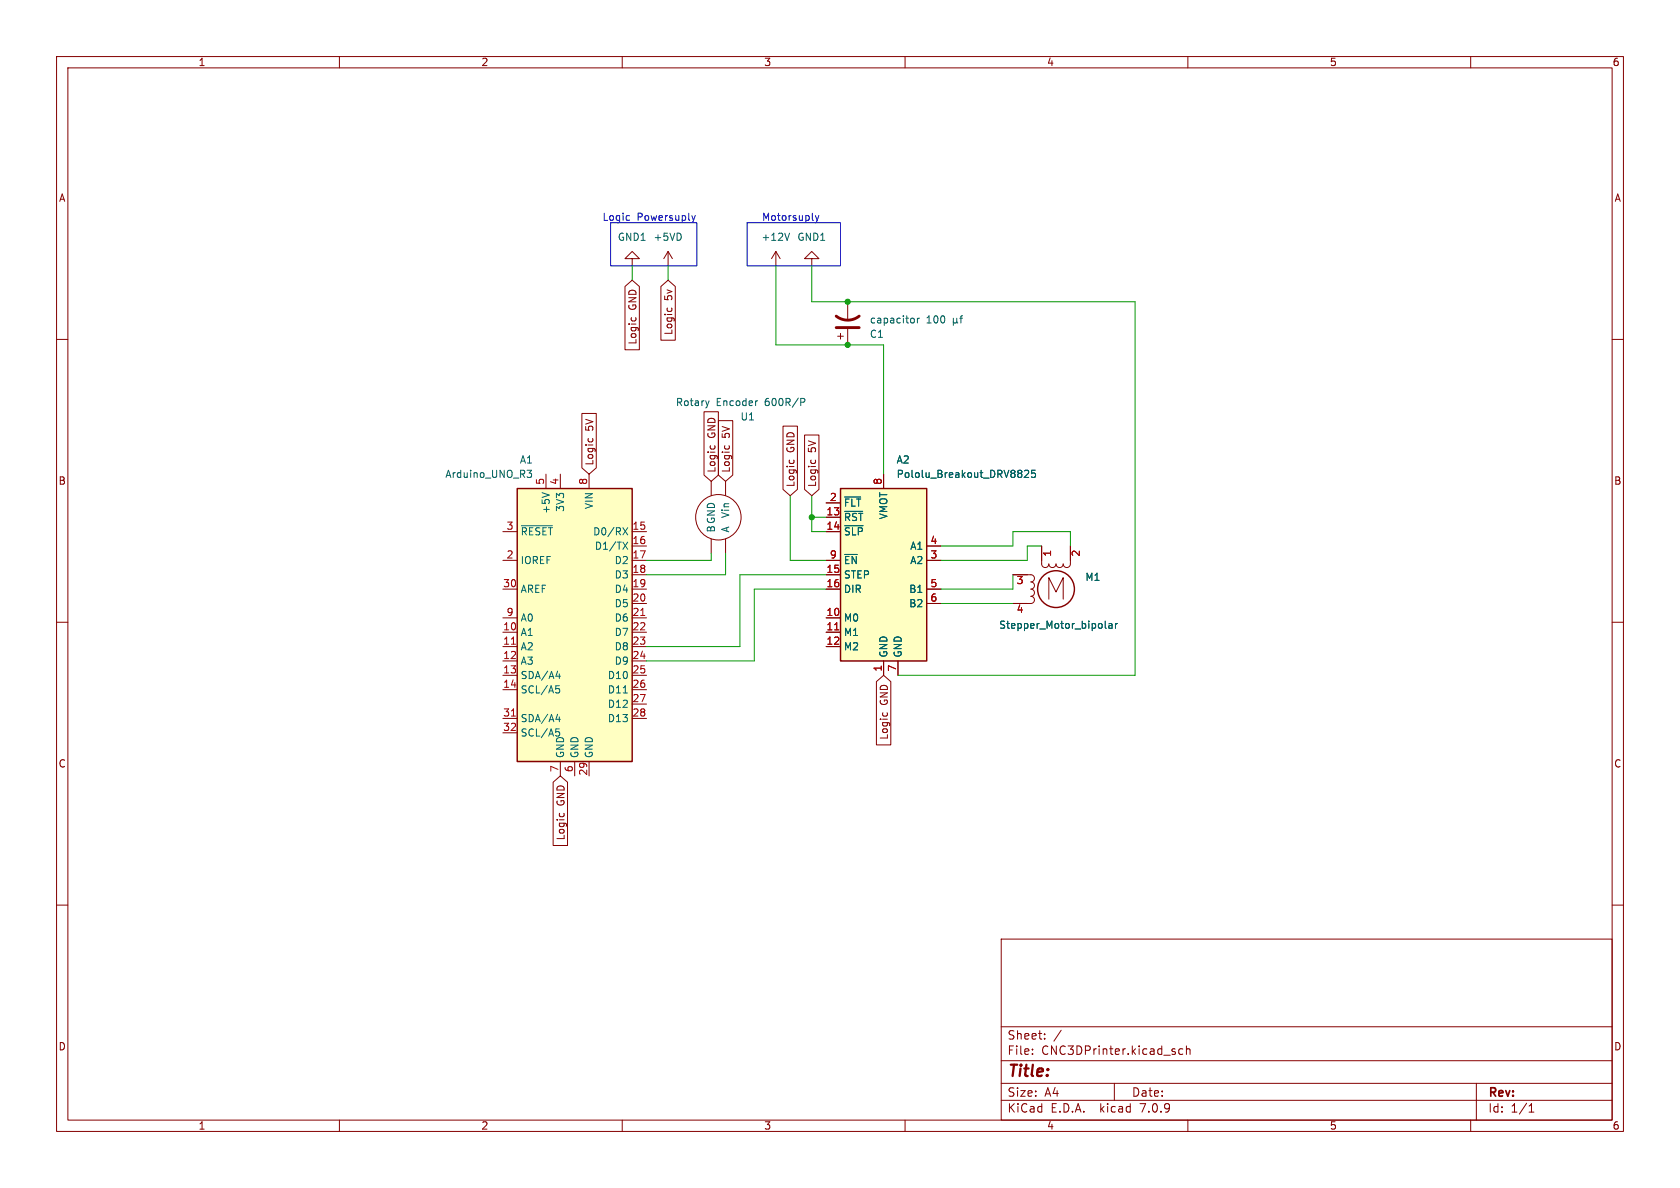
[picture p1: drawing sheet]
<svg xmlns="http://www.w3.org/2000/svg" width="297mm" height="210mm" viewBox="0 0 297 210" stroke-linecap="round" stroke-linejoin="round" font-family="sans-serif">
<g fill="none" stroke="#840000" stroke-width=".18">
<path d="M10 10h277v190h-277zM12 12h273v186h-273zM60 10v2M110 10v2M160 10v2M210 10v2M260 10v2M10 60h2M110.5 50.6l1.3-1.1 1.2 1.1v11.2h-2.5zM111.6 56.1v.2M111.8 45.7h-1.3l1.3-1.2 1.2 1.2h-1.2v1.3M112.4 56.1v.2"/>
<path d="M116.8 50.6l1.3-1.1 1.3 1.1v9.5h-2.6zM118 54.4l-.1 .2M118.1 44.5l-.8 1.2M118.1 44.5v2.5M118.1 44.5l.8 1.2M118.7 54.4l.1 .2M137.2 44.5l-.8 1.2M137.2 44.5v2.5M137.2 44.5l.7 1.2M143.5 45.7h-1.3l1.3-1.2 1.3 1.2h-1.3v1.3M148.1 59.4h1M148.6 58.9v1"/>
<path d="M149.9 53.3v3.3M149.9 58.2v2.8M285 60h2M102.9 73.1h2.5v9.6l-1.3 1.1-1.2-1.1zM104 77.5v.1M104.7 77.5l.1 .1M124.5 72.8h2.5v11.2l-1.3 1.1-1.2-1.1zM125.6 78.8v.1M126.3 78.8l.1 .1M127 74.4h2.5v9.6l-1.2 1.1-1.3-1.1zM128.2 78.8l-.1 .1M128.9 78.8v.1"/>
<path d="M138.4 75.3h2.6v11.2l-1.3 1.1-1.3-1.1zM142.2 76.9h2.6v9.6l-1.3 1.1-1.3-1.1zM88.9 94h2.5M88.9 99.1h2.5M96.5 83.8v2.6M99.1 83.8v2.6M104.1 83.8v2.6M111.8 94h2.5M111.8 96.5h2.5M111.8 99.1h2.5M125.7 85.1v2.5M125.7 95.3v2.5"/>
<path d="M128.3 85.1v2.5M128.3 95.3v2.5M139.6 81.3l-.1 .1M140.3 81.3l.1 .1M143.4 81.3l-.1 .1M144.1 81.3l.1 .1M146 94h2.6M146 99.1h2.6M146 91.4h2.6M146 88.9h2.6M156.2 83.8v2.6M163.8 96.5h2.6"/>
<path d="M163.8 99.1h2.6M184.1 96.5v3.2a.64 .64 0 0 0 .7 .6 .64 .64 0 0 0 .6-.6 .64 .64 0 0 0 .7 .6 .64 .64 0 0 0 .6-.6 .64 .64 0 0 0 .6 .6 .64 .64 0 0 0 .7-.6 .64 .64 0 0 0 .6 .6 .64 .64 0 0 0 .6-.6v-3.2M10 110h2M88.9 111.8h2.5M88.9 114.3h2.5M88.9 116.8h2.5M88.9 119.4h2.5M88.9 104.1h2.5M88.9 109.2h2.5M111.8 111.8h2.5M111.8 114.3h2.5M111.8 116.8h2.5"/>
<path d="M111.8 119.4h2.5M111.8 101.6h2.5M111.8 104.1h2.5M111.8 106.7h2.5M111.8 109.2h2.5M146 111.8h2.6M146 114.3h2.6M146 101.6h2.6M146 104.1h2.6M146 109.2h2.6M156.2 116.8v2.6M158.7 116.8v2.6"/>
<path d="M163.8 104.1h2.6M163.8 106.7h2.6M179.1 101.6h3.1a.64 .64 0 0 1 .7 .6 .64 .64 0 0 1-.7 .7 .64 .64 0 0 1 .7 .6 .64 .64 0 0 1-.7 .6 .64 .64 0 0 1 .7 .7 .64 .64 0 0 1-.7 .6 .64 .64 0 0 1 .7 .6 .64 .64 0 0 1-.7 .7h-3.1M185.4 105.9v-3.8l1.3 2.5 1.3-2.5v3.8M285 110h2M88.9 121.9h2.5M88.9 127h2.5M88.9 129.5h2.5M97.8 138.3l1.3-1.1 1.2 1.1v11.2h-2.5zM99.1 134.6v2.6M101.6 134.6v2.6M104.1 134.6v2.6"/>
<path d="M111.8 121.9h2.5M111.8 124.5h2.5M111.8 127h2.5M154.9 120.5l1.3-1.1 1.3 1.1v11.2h-2.6zM156.1 126l-.1 .1M156.8 126l.1 .1M10 160h2M98.9 143.8v.1M99.7 143.8v.1M285 160h2M177 166h108v32h-108zM60 198v2"/>
<path d="M110 198v2M160 198v2M177 194.5h108M177 191.5h108M177 187.5h108M177 181.5h108M182.5 186.3v.1M182.5 185.5v.1M184.7 183.6v.1M184.7 182.8v.1M187.6 182.1l-1.3 2M197 191.5v3"/>
<path d="M209.1 185.5l-.4-.1-.3 .3v.4l.1 .2h.6M209.7 185.5l.3-.1 .3 .1 .1 .9M209.7 184.9v1.5M210 198v2M260 198v2M261 191.5v6.5M270.3 196.6h.9M270.3 195.5l.4-.4v1.5"/>
<circle cx="127" cy="91.4" r="4"/>
</g>
<g fill="#ffffc2" stroke="#ffffc2" stroke-width=".18">
<path d="M91.4 86.4h20.4v48.2h-20.4z"/>
<path d="M148.6 86.4h15.2v30.4h-15.2z"/>
</g>
<g fill="none" stroke="#840000" stroke-width=".25">
<path d="M91.4 86.4h20.4v48.2h-20.4zM148.6 86.4h15.2v30.4h-15.2z"/>
<circle cx="186.7" cy="104.1" r="3.3"/>
</g>
<path d="M90.4 113.9h.7M113.3 108.8h.7M147.6 111.3h.7M90.4 126.6h.7" fill="none" stroke="#a90000" stroke-width=".18"/>
<g fill="none" stroke="#006464" stroke-width=".18">
<path d="M139.6 41.2l-.4 1.3M161.4 56.2l.2 .3v.4l-.2 .2M162.2 56.2v.9M162.6 56.2l-.4 .3M168.5 56.2v1.3M168.5 56.9l.2 .2h.3l.1-.2M169.1 56.9l.2 .2M169.1 56.2v.7M169.7 56.2h.5M170.2 55.8l-.3 .2v1.1M125.4 70.9l-.3 .8M133.9 70.9h-.2"/>
<path d="M141.6 70.4h.4l.3 .3-.1 .3-.6 .1M92.2 92.9h5.5M93.2 83.1h.8l-.5 .5 .4 .1 .1 .5-.3 .2h-.3M95.8 87.1l1.3 .4M110.1 93.3l.9 1.3M110.1 95.8l.9 1.3M111 93.3l-.9 1.3M111 95.8l-.9 1.3M149.3 92.9h3.3M149.3 90.4h3.2M149.3 87.9h2.9M149.3 98h2.3"/>
<path d="M180.5 83.2l.1 .2-.1 .2M180.5 83.7l.1 .2-.1 .4M181.1 83.3l.5-.2 .3 .4-.8 .9h.8M183 83.1h-.6l-.1 .6 .2-.1 .4 .1 .2 .2-.1 .4-.2 .1-.5-.1M98.3 119.5h.8M98.9 119.1v.9M195.4 109.8v1.1l.2 .2M196.1 110.3h.4l.1 .8M196.6 110.5l-.4 .1-.2 .2 .2 .3 .4-.1M197.2 110.2v.9M197.6 110.2l-.4 .3M98.3 121.2h.6"/>
<path d="M98.3 128.8h.6M98.3 127.2h.8M98.4 121.7h.3l.2 .3-.1 .4-.4 .1M98.4 129.3l.4 .1 .1 .5M98.9 126.7v.9M110.2 122.5h.7"/>
</g>
<path d="M147.8 55.9a3.3 3.3 0 0 0 4.1 0M147.8 57.9h4.1" fill="none" stroke="#840000" stroke-width=".51"/>
<path d="M107.9 39.4h15.3v7.6h-15.3zM111.2 38.1l.1 .1M111.3 38.9l-.1 .1M122.3 38.1l.3 .9M122.6 39l-.3 .4M122.9 38.1l-.3 .9M132.1 39.4h16.5v7.6h-16.5zM144.2 38.1l.3 .9M144.5 39l-.3 .4M144.8 38.1l-.3 .9" fill="none" stroke="#0000c2" stroke-width=".18"/>
<g fill="none" stroke="#009600" stroke-width=".18">
<path d="M111.8 47v2.5M118.1 47v2.5M137.2 47v14h19v22.8M143.5 47v6.3h57.2v66.1h-42M125.7 97.8v1.3h-11.4M128.3 97.8v3.8h-14M139.7 87.6v11.5h6.3M143.5 87.6v6.4h2.5M143.5 91.4h2.5M166.4 96.5h12.7v-2.5h10.1v2.5M184.1 96.5h-2.5v2.6h-15.2M146 101.6h-15.2v12.7h-16.5"/>
<path d="M146 104.1h-12.7v12.7h-19M166.4 106.7h12.7M179.1 101.6v2.5h-12.7"/>
</g>
<g fill="#009600" stroke="#009600" stroke-width=".18">
<circle cx="149.9" cy="61" r=".46"/>
<circle cx="149.9" cy="53.3" r=".46"/>
<circle cx="143.5" cy="91.4" r=".46"/>
</g>
<text font-size="2.8" fill="#840000" x="178" y="190.9">Title:</text>
<g font-size="2.1" fill="#840000">
<text x="178" y="184">Sheet:</text>
<text x="178" y="186.7">File:</text>
<text x="184.1" y="186.7">CNC3DPrinter.kicad_sch</text>
<text x="178" y="196.9">KiCad</text>
<text x="178" y="194.1">Size:</text>
<text x="184.7" y="194.1">A4</text>
<text x="185.7" y="196.9">E.D.A.</text>
<text x="194.6" y="196.9">kicad</text>
<text x="200" y="194.1">Date:</text>
<text x="201.8" y="196.9">7.0.9</text>
<text x="263" y="194.3">Rev:</text>
<text x="263" y="196.9">Id:</text>
<text x="267.1" y="196.9">1/1</text>
</g>
<g font-size="1.8" fill="#840000">
<text x="35" y="11.9">1</text>
<text x="85" y="11.9">2</text>
<text x="135" y="11.9">3</text>
<text x="185" y="11.9">4</text>
<text x="235" y="11.9">5</text>
<text x="285" y="11.9">6</text>
<text x="10.3" y="35.9">A</text>
<text x="285.3" y="35.9">A</text>
<text x="119.1" y="53.1" transform="rotate(-90 119.1 53.1)">5v</text>
<text x="112.7" y="54.8" transform="rotate(-90 112.7 54.8)">GND</text>
<text x="119.1" y="59.3" transform="rotate(-90 119.1 59.3)">Logic</text>
<text x="112.7" y="61" transform="rotate(-90 112.7 61)">Logic</text>
<text x="105.1" y="76.2" transform="rotate(-90 105.1 76.2)">5V</text>
<text x="126.7" y="77.5" transform="rotate(-90 126.7 77.5)">GND</text>
<text x="129.2" y="77.5" transform="rotate(-90 129.2 77.5)">5V</text>
<text x="105.1" y="82.4" transform="rotate(-90 105.1 82.4)">Logic</text>
<text x="126.7" y="83.7" transform="rotate(-90 126.7 83.7)">Logic</text>
<text x="129.2" y="83.7" transform="rotate(-90 129.2 83.7)">Logic</text>
<text x="140.7" y="80" transform="rotate(-90 140.7 80)">GND</text>
<text x="144.5" y="80" transform="rotate(-90 144.5 80)">5V</text>
<text x="10.3" y="85.9">B</text>
<text x="140.7" y="86.2" transform="rotate(-90 140.7 86.2)">Logic</text>
<text x="144.5" y="86.2" transform="rotate(-90 144.5 86.2)">Logic</text>
<text x="285.3" y="85.9">B</text>
<text x="157.2" y="124.7" transform="rotate(-90 157.2 124.7)">GND</text>
<text x="157.2" y="130.9" transform="rotate(-90 157.2 130.9)">Logic</text>
<text x="10.3" y="135.9">C</text>
<text x="285.3" y="135.9">C</text>
<text x="100" y="142.5" transform="rotate(-90 100 142.5)">GND</text>
<text x="100" y="148.6" transform="rotate(-90 100 148.6)">Logic</text>
<text x="10.3" y="185.9">D</text>
<text x="285.3" y="185.9">D</text>
<text x="35" y="199.9">1</text>
<text x="85" y="199.9">2</text>
<text x="135" y="199.9">3</text>
<text x="185" y="199.9">4</text>
<text x="235" y="199.9">5</text>
<text x="285" y="199.9">6</text>
</g>
<g font-size="1.8" fill="#0000c2">
<text x="106.4" y="39.1">Logic</text>
<text x="112.6" y="39.1">Powersuply</text>
<text x="134.6" y="39.1">Motorsuply</text>
</g>
<g font-size="1.8" fill="#006464">
<text x="109.1" y="42.8">GND1</text>
<text x="115.4" y="42.8">+5VD</text>
<text x="134.5" y="42.8">+12V</text>
<text x="140.9" y="42.8">GND1</text>
<text x="153.7" y="59.9">C1</text>
<text x="153.7" y="57.4">capacitor</text>
<text x="163.7" y="57.4">100</text>
<text x="119.4" y="72">Rotary</text>
<text x="126.6" y="72">Encoder</text>
<text x="135.3" y="72">600R/P</text>
<text x="130.8" y="74.5">U1</text>
<text x="91.8" y="82.1">A1</text>
<text x="158.4" y="82.1">A2</text>
<text x="78.6" y="84.7">Arduino_UNO_R3</text>
<text x="149.1" y="89.8">~{FLT}</text>
<text x="158.4" y="84.7">Pololu_Breakout_DRV8825</text>
<text x="91.9" y="94.8">~{RESET}</text>
<text x="97.4" y="90.9" transform="rotate(-90 97.4 90.9)">+5V</text>
<text x="99.9" y="90.6" transform="rotate(-90 99.9 90.6)">3V3</text>
<text x="104.8" y="94.8">D0/RX</text>
<text x="105" y="90.1" transform="rotate(-90 105 90.1)">VIN</text>
<text x="126.6" y="94.2" transform="rotate(-90 126.6 94.2)">B GND</text>
<text x="129.1" y="94.2" transform="rotate(-90 129.1 94.2)">A</text>
<text x="129.1" y="91.7" transform="rotate(-90 129.1 91.7)">Vin</text>
<text x="149.1" y="92.3">~{RST}</text>
<text x="149.1" y="94.8">~{SLP}</text>
<text x="157.1" y="91.9" transform="rotate(-90 157.1 91.9)">VMOT</text>
<text x="91.9" y="99.9">IOREF</text>
<text x="105.1" y="97.4">D1/TX</text>
<text x="108.6" y="99.9">D2</text>
<text x="149.1" y="99.9">~{EN}</text>
<text x="160.8" y="99.9">A2</text>
<text x="160.8" y="97.4">A1</text>
<text x="91.9" y="105">AREF</text>
<text x="108.6" y="102.5">D3</text>
<text x="108.6" y="105">D4</text>
<text x="108.6" y="107.5">D5</text>
<text x="149.1" y="102.5">STEP</text>
<text x="149.1" y="105">DIR</text>
<text x="160.6" y="105">B1</text>
<text x="160.6" y="107.5">B2</text>
<text x="191.8" y="102.9">M1</text>
<text x="91.9" y="112.6">A1</text>
<text x="91.9" y="110.1">A0</text>
<text x="108.6" y="110.1">D6</text>
<text x="108.6" y="112.6">D7</text>
<text x="149.1" y="110.1">M0</text>
<text x="149.1" y="112.6">M1</text>
<text x="176.5" y="111.4">Stepper_Motor_bipolar</text>
<text x="91.9" y="115.2">A2</text>
<text x="91.9" y="117.7">A3</text>
<text x="108.6" y="115.2">D8</text>
<text x="108.6" y="117.7">D9</text>
<text x="149.1" y="115.2">M2</text>
<text x="157.1" y="116.3" transform="rotate(-90 157.1 116.3)">GND</text>
<text x="159.6" y="116.3" transform="rotate(-90 159.6 116.3)">GND</text>
<text x="91.9" y="120.2">SDA/A4</text>
<text x="91.9" y="122.8">SCL/A5</text>
<text x="107.4" y="120.2">D10</text>
<text x="107.4" y="122.8">D11</text>
<text x="107.4" y="125.3">D12</text>
<text x="91.9" y="127.9">SDA/A4</text>
<text x="91.9" y="130.4">SCL/A5</text>
<text x="107.4" y="127.9">D13</text>
<text x="99.9" y="134.1" transform="rotate(-90 99.9 134.1)">GND</text>
<text x="102.5" y="134.1" transform="rotate(-90 102.5 134.1)">GND</text>
<text x="105" y="134.1" transform="rotate(-90 105 134.1)">GND</text>
</g>
<g font-size="1.8" fill="#a90000">
<text x="96.3" y="85.8" transform="rotate(-90 96.3 85.8)">5</text>
<text x="98.8" y="85.8" transform="rotate(-90 98.8 85.8)">4</text>
<text x="103.9" y="85.8" transform="rotate(-90 103.9 85.8)">8</text>
<text x="146.6" y="88.6">2</text>
<text x="156" y="85.8" transform="rotate(-90 156 85.8)">8</text>
<text x="89.5" y="93.7">3</text>
<text x="111.7" y="93.7">15</text>
<text x="146" y="91.2">13</text>
<text x="146" y="93.7">14</text>
<text x="89.5" y="98.8">2</text>
<text x="111.7" y="96.3">16</text>
<text x="111.7" y="98.8">17</text>
<text x="111.7" y="101.3">18</text>
<text x="146" y="101.3">15</text>
<text x="146.6" y="98.8">9</text>
<text x="164.4" y="98.8">3</text>
<text x="164.4" y="96.3">4</text>
<text x="186.1" y="98.5" transform="rotate(-90 186.1 98.5)">1</text>
<text x="191.2" y="98.5" transform="rotate(-90 191.2 98.5)">2</text>
<text x="88.9" y="103.9">30</text>
<text x="111.7" y="103.9">19</text>
<text x="111.7" y="106.4">20</text>
<text x="146" y="103.9">16</text>
<text x="164.4" y="103.9">5</text>
<text x="164.4" y="106.4">6</text>
<text x="179.6" y="103.6">3</text>
<text x="88.9" y="111.5">10</text>
<text x="89.5" y="109">9</text>
<text x="111.7" y="109">21</text>
<text x="111.7" y="111.5">22</text>
<text x="146" y="109">10</text>
<text x="146" y="111.5">11</text>
<text x="179.6" y="108.7">4</text>
<text x="88.9" y="114">11</text>
<text x="88.9" y="116.6">12</text>
<text x="88.9" y="119.1">13</text>
<text x="111.7" y="114">23</text>
<text x="111.7" y="116.6">24</text>
<text x="111.7" y="119.1">25</text>
<text x="146" y="114">12</text>
<text x="156" y="118.8" transform="rotate(-90 156 118.8)">1</text>
<text x="158.5" y="118.8" transform="rotate(-90 158.5 118.8)">7</text>
<text x="88.9" y="121.7">14</text>
<text x="111.7" y="121.7">26</text>
<text x="111.7" y="124.2">27</text>
<text x="88.9" y="126.7">31</text>
<text x="88.9" y="129.3">32</text>
<text x="111.7" y="126.7">28</text>
<text x="98.8" y="136.6" transform="rotate(-90 98.8 136.6)">7</text>
<text x="101.3" y="136.6" transform="rotate(-90 101.3 136.6)">6</text>
<text x="103.9" y="137.2" transform="rotate(-90 103.9 137.2)">29</text>
</g>
</svg>
